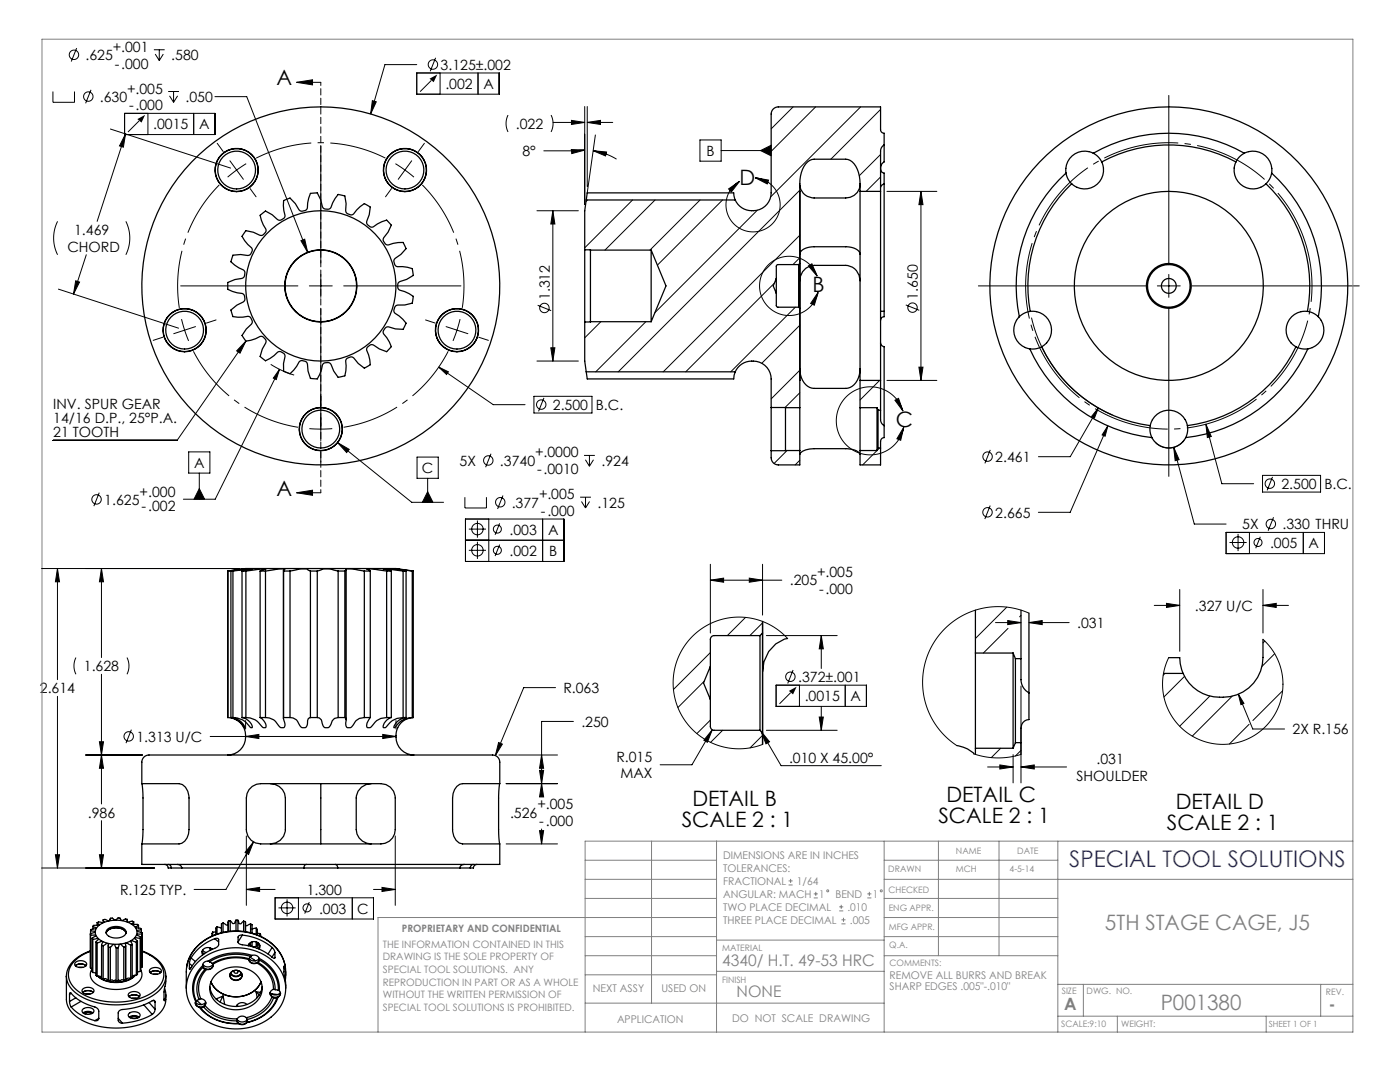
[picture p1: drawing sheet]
<svg xmlns="http://www.w3.org/2000/svg" width="279mm" height="216mm" viewBox="0 0 279 216" stroke-linecap="round" stroke-linejoin="round" font-family="sans-serif">
<g fill="none" stroke="#000" stroke-width=".2">
<path d="M10.6 18.3v2.1h4.3v-2.1M15.3 9.6l-1.1 2.7M18.2 17.9l-1.1 2.7M30.7 9.9h2.2M31 10.8l.8 1.3M31.8 9.9v2.2M32.6 10.8l-.8 1.3M33.6 18.3h2.1M33.8 19.1l.8 1.3M34.6 18.3v2.1M35.4 19.1l-.8 1.3M42.9 19.3h6.3l12.2 31"/>
<path d="M59.2 16.4h4.8M59.2 16.4l3.2-.5v1zM83.2 12.9h-6.4l-2.8 9.8M83.2 14.6h16.4v4.2h-16.4zM86.1 16l-2.3 2.3M86.9 11.5l-1 2.7M87.8 14.6v4.2M95.4 14.6v4.2M233.3 19v33.5M22 25.7l24 7.8M24.9 22.6h18v4.3h-18zM25.1 26.7l-.5 2.7-.8-.3z"/>
<path d="M25.1 26.7l-5.7 17.5M27.8 24.1l-2.3 2.2M29.5 22.6v4.3M38.7 22.6v4.3M43.3 28.6l1.2 1.6M45.9 32.1l2.7 3.7M49.1 32.7l-3.7 2.6M49.9 37.6l1.2 1.7M64 29.1v23.4M74.3 20.1l.8 .2-1.1 2.4zM78.1 37.6l-1.2 1.7M78.9 32.7l3.7 2.6"/>
<path d="M82.2 32.1l-2.7 3.7M84.7 28.6l-1.2 1.6M101.4 23a3.8 3.8 0 0 0 0 3.3M110 23a3.8 3.8 0 0 1 0 3.3M110.4 24.4h6.3M114 29.8l2.7 .2-2.6 .6zM114 24l2.7 .4-2.7 .4zM116.7 30l-1.8 .1h-6.4M116.7 21.3v19.5M117.2 24.4l2.6-.4v.8zM117.2 21.3v15.9M117.2 24.4h5.1"/>
<path d="M117.3 39.9l-.3 .3M118.4 30.1l2.6 .2-.2 .8zM118.4 30.1a12.1 12.1 0 0 1 4.6 1.7M118.8 26.9l-1.6 11.7M126.2 39.9l-9.5 9.6M130.7 39.9l-10 10M139.7 27.9h4.2v4.3h-4.2zM139.7 39.9l-10 10M143.9 30h10M144.2 39.9l-13 13M145.4 37.7l2.2-1.5-1.6 2.1zM150.7 35.5a5.4 5.4 0 0 1 4.6 7.5 5.4 5.4 0 0 1-8.6 1.9 5.4 5.4 0 0 1 .9-8.7"/>
<path d="M150.7 35.5l2.7 .4-.3 .8zM151.8 30l2.1-1v2.1zM158.3 21.3l-4.4 4.4M159.6 38l-36.2 36.2M162.8 21.3l-8.9 8.9M171.8 21.3l-18 18M175.7 30.8l-4.2 4.3M175.7 21.8l-9.9 10M175.7 35.3l-2.8 2.9M177 38.2h10M183.8 38.2v37.7M183.8 38.2l.4 2.6h-.8z"/>
<path d="M11.5 44.2a7.5 7.5 0 0 0 0 6.6M11.7 57.7l23.9 7.8M15.1 56l.8 .3-1.2 2.4zM17.2 50.8l-2.5 7.9M25.1 44.2a7.5 7.5 0 0 1 0 6.6M36.1 57h23.4M60.1 48l.7-.3 .6 2.6zM61.7 57h4.6M64 54.8v4.5M68.6 57h23.4M107.2 42.1h8.2M110.3 42.1v29.9"/>
<path d="M110.3 42.1l.4 2.6h-.8zM151.1 41.9l-20.4 20.5M154.5 56.5l-17.6 17.7M159.6 46.9l-27.2 27.3M159.6 51.4l-1.3 1.4M161.3 53.1l.7-.5 1.1 2.5zM163.1 55.1a5.9 5.9 0 0 0-9.3-2.7 5.9 5.9 0 0 0 .6 9.7 5.9 5.9 0 0 0 8.9-3.8M163.3 58.3l-.8 2.6-.7-.3zM195.3 57h33.4M231 57h4.5M233.3 54.8v4.5M237.8 57h33.5"/>
<path d="M32.5 67.3l-1.9 .6M36.2 63.7l1.4 4.3M39 65.2l-4.3 1.4M43.1 63.8l-1.9 .7M49.1 68.1l-1.2 2.4-.7-.5zM49.1 68.1l-13.8 19.8h-24.7M54 72.7a18.6 18.6 0 0 0 4.7 2.1M55.8 73.7l-.7 2-.5-.3zM55.8 73.7l-12.9 25.9h-6.3M64 61.6v26.3M84.9 63.8l2 .7M87.6 73.3l1.9 .9-.4 .5z"/>
<path d="M87.6 73.3l10.8 7.4h6.4M89 65.2l4.4 1.4M91.8 63.7l-1.4 4.3M95.5 67.3l2 .6M106.6 79.1h11.5v3.3h-11.5zM107.2 72h8.2M107.3 60.9l2.7 1.1M108.6 79.4l-1.1 2.7M109.9 69.4h.8l-.4 2.6zM119.9 64.2l-3.2 3.2M128.9 64.2l-10 10M158.7 61.3l-12.9 12.9"/>
<path d="M159.6 73.9l-5.7 5.7M159.6 64.9l-7.6 7.6M159.6 78.4l-2.9 2.9M175.6 75.9l-4 3.9M177 75.9h10M178.6 79.9l.7-.4 .9 2.5zM180.8 60.8l2.7 1.1M183.4 73.3h.8l-.4 2.6zM205.9 63.4a28.1 28.1 0 0 0 16.1 19.4M233.3 61.6v33.5M19.8 98.3l-1.1 2.7M37.7 90.2h4.2v4.2h-4.2z"/>
<path d="M39.8 94.4v5.2M39.8 97.5l1 2.1h-2.1zM59.2 98.3h4.8M59.2 98.3l3.2-.5v1zM61.7 85.5h4.6M64 90.2v2M67.4 88.3l2.3 1.4-.5 .6zM67.4 88.3l14.8 11.9h6.3M83.2 91.2h4.3v4.2h-4.3zM85.3 95.4v4.8M85.3 98.1l1.1 2.1h-2.1zM92.8 99.2v2.2h4.3v-2.2"/>
<path d="M98 90.5l-1.1 2.7M100.4 98.9l-1.1 2.7M115.8 99.2h2.1M116.6 90.9h2.1M116.8 91.7l.8 1.3M116.9 99.2v2.2M117.6 90.9v2.1M118.4 91.7l-.8 1.3M157.1 89.9l-2.6 2.6M159.6 91.8l-.9 1M175.5 89.4l-3.3 3.4M180.2 82a6.8 6.8 0 0 0-10.6-3.4 6.8 6.8 0 0 0 .5 11.2 6.8 6.8 0 0 0 10.3-4.6"/>
<path d="M180.4 85.2l-.6 2.7-.8-.3zM197.6 89.8l-1 2.7M219.2 81.4l-.8 2-.5-.3zM219.2 81.4l-5.6 9.7h-6.4M221.1 85l-.6 2-.5-.2zM221.1 85l-7.5 17.2h-6.4M234.2 89.3l1.1 2.4-.8 .2zM234.2 89.3l4.1 15.3h6.4M236.4 87.8a3.8 3.8 0 0 1-5.8 .5M240.7 84.6l1 2.5-.7 .2zM240.7 84.6l3.1 11.9h6.4M252 94.9h11.5v3.3h-11.5z"/>
<path d="M254 95.2l-1.1 2.7M8.3 113.4h39.5M11.5 113.4l.4 2.7h-.8zM11.5 113.4v22.2M20.2 113.4l.5 2.7h-.9zM20.2 113.4v17.8M92.9 103.6h19.6v8.4h-19.6zM93.6 105.6h3.4M93.6 109.8h3.4M95.3 103.9v3.4M95.3 108.1v3.4M97.5 103.6v8.4"/>
<path d="M99.7 104.4l-.9 2.3M99.7 108.7l-.9 2.3M108.3 103.6v8.4M112.5 107.8h-19.6M116 100.1l.9 1.3M117.7 100.1l-.8 1.3M141.8 115.8l2.6-.4v.8zM141.8 112.6v13.7M149.5 115.4l2.7 .4-2.7 .4zM152.2 112.6v10.1M156 115.8h-14.2M197.6 100.9l-1.1 2.7"/>
<path d="M235.4 117.6v12.4M244.7 106.2h19.6v4.3h-19.6zM245.4 108.2h3.4M247.1 106.5v3.5M249.4 106.2v4.3M251.5 107.1l-.9 2.3M252.1 117.6v8.7M254.2 103.2l-1.1 2.7M260.1 106.2v4.3M11.5 138.9v34.3M15.2 131.2a3.7 3.7 0 0 0 0 3.3M20.2 134.5v25.9"/>
<path d="M25.3 131.2a3.7 3.7 0 0 1 0 3.3M110.9 137.2h-6.4l-5.6 13.6M140.5 135.9l-5.2 5.3M141.8 130.2l-7.4 7.4M148.8 123.2l-3.6 3.6M152.2 124.3l-2.6 2.5M152.9 126.8h14.2M154.9 136.7h18v4.3h-18zM157.2 127.4l-1.3-1.2-1.5-1.1-1.5-.8-1.7-.6-1.7-.4-1.7-.2-1.9 .1-1.7 .3-1.6 .6-1.7 .8-1.5 1-1.3 1.1-1.2 1.4-.9 1.5-.7 1.6-.6 1.7-.3 1.7-.1 1.9 .2 1.8 .5 1.7 .6 1.6 .9 1.6 1 1.3 1.3 1.4 1.4 1 1.6 .9 1.6 .7 1.7 .4 1.7 .2h1.9l1.8-.3 1.7-.6M157.8 138.2l-2.2 2.2M158.3 133.7l-1.1 2.7M159.5 136.7v4.3"/>
<path d="M163.9 126.8l.4 2.7h-.8zM163.9 126.8v6.6M168.7 136.7v4.3M198.7 124.2h5.1M200.9 121.1l-6.2 6.3M201.1 123.8l2.7 .4-2.7 .4zM201.2 125.4l-5 4.9M203.8 122.8l-.3 .3M203.8 136.9v19.3M205.3 124.2l2.7-.4v.8zM205.3 124.2h8.1M205.3 122.3l-2.7-.9-2.8-.3-2.7 .1-2.7 .7-2.6 1.1-2.3 1.6-1.9 1.9-1.6 2.4-1.1 2.6-.7 2.8v2.8l.4 2.7 .9 2.7 1.4 2.4 1.9 2.1 2.2 1.8"/>
<path d="M230.4 120.8h5M232.5 134.4l-.4 .3M232.8 120.4l2.6 .4-2.6 .4zM236.4 135l-4.1 4.1M241.5 138.9l-6.1 6M245.9 138.9l-8 8M247.1 138.5l1.2 1.9-.6 .2zM247.1 138.5l2.9 7h6.4M252.1 120.8l2.6-.4v.8zM252.1 120.8h5M252.1 127.6l1.1 1.2 1 1.3 .8 1.5 .6 1.5 .3 1.7 .1 1.6-.1 1.7-.3 1.6-.5 1.6-.8 1.5-1 1.3-1.1 1.2-1.3 1.1-1.4 .8-1.6 .7-1.6 .4-1.6 .2h-1.7l-1.6-.3-1.6-.4-1.6-.8-1.4-.9-1.2-1-1.1-1.3-1-1.4-.7-1.5-.5-1.6-.2-1.6-.1-1.7 .2-1.6 .4-1.6 .6-1.6M252.4 127.9l-.3 .4"/>
<path d="M254.4 130.4l-2.6 2.6M256 137.8l-6 6M17.1 150.7h11.4M19.8 148h.9l-.5 2.7zM20.2 150.7l.5 2.6h-.9zM26.2 145.6l-1.1 2.7M41.9 147h37.1M49 147l2.7-.5v.9zM49 143.8v1.7M76.4 146.5l2.6 .5-2.6 .4zM79 143.8v1.7M99.5 148.2l.8 .3-1.4 2.3z"/>
<path d="M99.6 150.7h11.7M101 156.4h10.3M107.7 153.7h.8l-.4 2.7zM108.1 156.4l.4 2.6h-.8zM108.1 150.7l.4 2.6h-.8zM114.4 144h-6.3v14.8M141.8 143.7l-2.7 2.7M142.1 145.6l-.9 2.5-.7-.4zM142.1 145.6l-4 7h-6.4M144.2 145.7l-2.4 2.4M151.9 145.9l1.7 2.1-.7 .4zM151.9 145.9l4 6.9h20"/>
<path d="M152.2 146.7l-2.5 2.5M152.9 145.7h14.2M163.5 143.1h.8l-.4 2.6zM163.9 141v4.7M194.4 150.4l2.3 .6 2.3 .2 2.5-.1 2.3-.6M197.1 153h5.1M199.5 152.6l2.7 .4-2.7 .4zM199.7 149.3l-1.9 1.9M202.2 150.6v5.6M203.8 149.7l-1.1 1.1M203.8 153l2.6-.4v.8zM203.8 153h9.1"/>
<path d="M249.3 144.5l-3.9 4M8.3 173.2h22.6M11.1 170.6h.8l-.4 2.6zM19.8 170.6h.9l-.5 2.6zM20.2 163.8v9.4M49.2 177.5l2.6-.4v.8zM49.2 166.8v13.9M49.2 177.5h5.7M50.6 168l-1 2.5-.7-.4zM50.6 168l-5.5 9.5h-6.4M54.9 179.1h19.6v4.3h-19.6zM57.3 179.4v3.5"/>
<path d="M59.6 179.1v4.3M70.3 179.1v4.3M74.5 177.5h4.4M76.2 177.1l2.7 .4-2.7 .4zM78.9 166.8v13.9M101 168.4h10.3M107.7 165.7h.8l-.4 2.7zM108.1 165.4v3M55.6 181.2h3.4M61.7 180l-.9 2.3"/>
<circle cx="14.8" cy="10.9" r=".94"/>
<circle cx="17.6" cy="19.3" r=".94"/>
<circle cx="86.4" cy="12.9" r=".94"/>
<circle cx="108.6" cy="61.5" r=".94"/>
<circle cx="182.1" cy="61.4" r=".94"/>
<circle cx="19.3" cy="99.7" r=".94"/>
<circle cx="97.5" cy="91.9" r=".94"/>
<circle cx="108" cy="80.7" r=".94"/>
<circle cx="197.1" cy="91.1" r=".94"/>
<circle cx="253.4" cy="96.5" r=".94"/>
<circle cx="95.3" cy="109.8" r="1.14"/>
<circle cx="95.3" cy="105.6" r="1.14"/>
<circle cx="99.3" cy="105.6" r=".8"/>
<circle cx="99.3" cy="109.8" r=".8"/>
<circle cx="99.8" cy="100.2" r=".94"/>
<circle cx="197.1" cy="102.2" r=".94"/>
<circle cx="247.1" cy="108.2" r="1.14"/>
<circle cx="251.1" cy="108.2" r=".8"/>
<circle cx="253.6" cy="104.6" r=".94"/>
<circle cx="157.7" cy="135" r=".94"/>
<circle cx="25.7" cy="146.9" r=".94"/>
<circle cx="57.3" cy="181.2" r="1.14"/>
<circle cx="61.3" cy="181.2" r=".8"/>
</g>
<g fill="#000">
<path d="M85.7 15.7l1.6-.8-.8 1.5zM27.4 23.8l1.6-.9-.8 1.6zM49.1 68.1l-1.2 2.4-.7-.5zM157.4 137.9l1.6-.9-.7 1.6z"/>
<path d="M59.2 16.4l3.2-.5v1zM59.2 98.3l3.2-.5v1zM85.3 98.1l1.1 2.1h-2.1zM39.8 97.5l1 2.1h-2.1zM151.8 30l2.1 1.1v-2.1z"/>
<path d="M74.3 20.1l-.3 2.6 1.1-2.4zM60.1 48l1.3 2.3-.6-2.6zM67.4 88.3l1.8 2 .5-.6zM114 24l2.7 .4-2.7 .4zM117.2 24.4l2.6-.4v.8zM118.4 30.1l2.6 .2-.2 .8zM114 29.8l2.7 .2-2.6 .6zM234.2 89.3l.3 2.6 .8-.2zM219.2 81.4l-1.3 1.7 .5 .3zM221.1 85l-1.1 1.8 .5 .2zM11.1 170.6h.8l-.4 2.6zM11.5 113.4l.4 2.7h-.8zM20.2 150.7l.5 2.6h-.9zM19.8 170.6h.9l-.5 2.6zM19.8 148h.9l-.5 2.7zM20.2 113.4l.5 2.7h-.9zM49.2 177.5l2.6-.4v.8zM76.2 177.1l2.7 .4-2.7 .4zM50.6 168l-1.7 2.1 .7 .4zM49 147l2.7-.5v.9zM76.4 146.5l2.6 .5-2.6 .4zM108.1 156.4l.4 2.6h-.8zM107.7 165.7h.8l-.4 2.7zM107.7 153.7h.8l-.4 2.7zM108.1 150.7l.4 2.6h-.8zM99.5 148.2l-.6 2.6 1.4-2.3zM163.9 126.8l.4 2.7h-.8zM163.5 143.1h.8l-.4 2.6zM149.5 115.4l2.7 .4-2.7 .4zM141.8 115.8l2.6-.4v.8zM151.9 145.9l1.7 2.1-.7 .4zM142.1 145.6l-1.6 2.1 .7 .4zM205.3 124.2l2.7-.4v.8zM201.1 123.8l2.7 .4-2.7 .4zM199.5 152.6l2.7 .4-2.7 .4zM203.8 153l2.6-.4v.8zM252.1 120.8l2.6-.4v.8zM232.8 120.4l2.6 .4-2.6 .4zM247.1 138.5l.6 2.1 .6-.2z"/>
<path d="M183.8 38.2l.4 2.6h-.8zM183.4 73.3h.8l-.4 2.6zM110.3 42.1l.4 2.6h-.8zM109.9 69.4h.8l-.4 2.6z"/>
<path d="M161.3 53.1l.7-.5 1.1 2.5zM163.3 58.3l-.8 2.6-.7-.3zM178.6 79.9l.7-.4 .9 2.5zM180.4 85.2l-.6 2.7-.8-.3zM145.4 37.7l2.2-1.5-1.6 2.1zM150.7 35.5l2.7 .4-.3 .8z"/>
<path d="M87.6 73.3l1.5 1.4 .4-.5zM25.1 26.7l-.5 2.7-.8-.3zM15.1 56l.8 .3-1.2 2.4zM55.8 73.7l-1.2 1.7 .5 .3zM240.7 84.6l.3 2.7 .7-.2z"/>
</g>
<g fill="none" stroke="#808080" stroke-width=".2">
<path d="M8.4 7.8h261.6v198.1h-261.6zM116.8 171.7h26.2M116.8 175.5h26.2M116.8 179.3h26.2M130 167.8v32.4M143 167.8v38.1M157.4 176.6h.8M157.4 175.8h.8M157.8 175.4v.8M162.4 179.2h.8M162.4 178.4h.8M162.8 178v.8"/>
<path d="M173.1 179.2h.8M173.1 178.4h.8M173.5 178v.8M176.5 167.8v38.1M176.5 171.7h34.6M176.5 175.5h93.5M176.5 179.3h34.6M187.3 167.8v22.9M199.4 167.8v22.9M211.1 167.8v38.1M270 167.8h-153.2v38.1M116.8 190.7h26.2"/>
<path d="M116.8 186.9h26.2M116.8 194.5h26.2M143 193.8h33.5M143 187.6h33.5M143 183.1h-67.6v22.8M167.5 181.8h.8M167.5 181h.8M167.9 180.5v.9M167.9 184.3h.8M167.9 183.5h.8M168.3 183.1v.8M176.5 190.7h34.6"/>
<path d="M176.5 183.1h34.6M176.5 186.9h34.6M211.1 196.4h58.9M216.2 196.4v6.4M263.6 196.4v6.4M116.8 200.2h59.7M211.1 202.8h58.9M223 202.8v3.1M252.7 202.8v3.1"/>
<circle cx="165.2" cy="177.8" r=".2"/>
<circle cx="175.9" cy="177.8" r=".2"/>
</g>
<path d="M43.8 36.9a28.6 28.6 0 0 0-8 24.5M76.9 31.5a28.6 28.6 0 0 0-25.8 0M38.6 70.1a28.6 28.6 0 0 0 20.9 15.2M92.3 61.4a28.6 28.6 0 0 0-8-24.5M68.6 85.3a28.6 28.6 0 0 0 20.8-15.2" fill="none" stroke="#000" stroke-width=".2" stroke-dasharray="15.2 1.3 1.3 1.3" stroke-dashoffset="3.8" stroke-linecap="butt"/>
<path d="M260.6 48.7a28.6 28.6 0 0 0-47.9-11.5 28.6 28.6 0 0 0 13.2 47.4 28.6 28.6 0 0 0 35.1-34.4l-.4-1.5" fill="none" stroke="#000" stroke-width=".2" stroke-dasharray="15.2 1.3 1.3 1.3" stroke-dashoffset="3.6" stroke-linecap="butt"/>
<path d="M64 16.4v81.9" fill="none" stroke="#000" stroke-width=".2" stroke-dasharray="1.3 .6" stroke-dashoffset=".6"/>
<g fill="none" stroke="#000" stroke-width=".25">
<path d="M117 39.9l.2-1.4h29.2l.3 1.4M117 39.9h29.7M117 39.9l-.3 2.2v7.7M159.6 38.2h.1M159.6 36.9a2.81 2.81 0 0 0 2.9 2.6h6.3a2.81 2.81 0 0 0 2.8-2.6M159.6 38.2v37.7M171.6 38.2a8 8 0 0 0-1.1-5.5 2.2 2.2 0 0 0-1.7-.9h-6.3a3.5 3.5 0 0 0-2.7 3.3l-.2 1.5v16M171.6 38.2v37.7M171.6 38.2h4.1M175.7 38.2v37.7M175.7 33.6a.82 .82 0 0 0 .7 .9v2.2M176.4 28.9v-2.3a.71 .71 0 0 1-.7-.7v-4.6h-20.4a1.43 1.43 0 0 0-1.4 1.5v15.7a3.8 3.8 0 0 1-3 3.5 3.8 3.8 0 0 1-4.2-2.1"/>
<path d="M176.4 28.9v3.4a1.33 1.33 0 0 0-.7 1.2M176.4 28.9a1.43 1.43 0 0 0-.7 1.3v8M176.4 36.7l-.6 .4-.1 .3M176.4 36.7v25.4M212.7 34.5a30.5 30.5 0 0 0-9.3 28.7M212.7 34.5a3.8 3.8 0 0 0 1.2 2.2M213.9 36.7a28.1 28.1 0 0 0-8.3 25.4M218.2 30.6a30.5 30.5 0 0 1 30.1 0M218.2 30.6a3.8 3.8 0 0 0-4 .3 3.8 3.8 0 0 0-1.5 3.6M218.2 30.6a3.8 3.8 0 0 1 1.7 1.7M219.9 32.3a3.8 3.8 0 0 1-1.2 4.7 3.8 3.8 0 0 1-4.8-.3M219.9 32.3a28.1 28.1 0 0 1 26.8 0"/>
<path d="M246.7 32.3a3.8 3.8 0 0 0 1.1 4.7 3.8 3.8 0 0 0 4.9-.3M248.3 30.6a3.8 3.8 0 0 1 4 .3 3.8 3.8 0 0 1 1.5 3.6M248.3 30.6a3.8 3.8 0 0 0-1.6 1.7M252.7 36.7a28.1 28.1 0 0 1 8.2 25.4M253.8 34.5a30.5 30.5 0 0 1 9.3 28.7M253.8 34.5a3.8 3.8 0 0 1-1.1 2.2M51.9 43l1.1-.9 1.3 .8 .9 .7a.76 .76 0 0 0 .9 .3l.7-.5a1.5 1.5 0 0 0-.2-1.4v-2l1.3-.5 1 1.1 .6 1a.76 .76 0 0 0 .8 .5l.8-.2a1.5 1.5 0 0 0 .3-1.4l.6-1.9 1.3-.1 .7 1.4 .3 1.1a.76 .76 0 0 0 .6 .7h.8a1.5 1.5 0 0 0 .7-1.2l1.1-1.7 1.3 .3 .3 1.5-.1 1.2a.76 .76 0 0 0 .3 .8l.8 .3a1.5 1.5 0 0 0 1.1-1l1.5-1.3 1.2 .7-.2 1.5-.4 1.1a.76 .76 0 0 0 .1 .9l.7 .5a1.5 1.5 0 0 0 1.2-.6l1.9-.8 .9 1-.7 1.4-.7 .9a.76 .76 0 0 0-.2 .9l.6 .7a1.5 1.5 0 0 0 1.4-.2l1.9-.2 .6 1.2-1 1.2-.9 .6a.76 .76 0 0 0-.5 .8l.3 .8a1.5 1.5 0 0 0 1.4 .2l2 .4 .2 1.4-1.3 .7-1.1 .4a.76 .76 0 0 0-.7 .6v.9a1.5 1.5 0 0 0 1.3 .6l1.8 .9-.2 1.4-1.5 .4h-1.2a.76 .76 0 0 0-.8 .4l-.2 .8a1.5 1.5 0 0 0 1.1 .9l1.3 1.5-.6 1.2-1.5-.1-1.1-.3a.76 .76 0 0 0-.9 .1l-.4 .8a1.5 1.5 0 0 0 .7 1.2l.9 1.8-.9 1-1.5-.6-.9-.6a.76 .76 0 0 0-1-.1l-.6 .5a1.5 1.5 0 0 0 .4 1.4l.3 2-1.2 .7-1.2-1-.7-.9a.76 .76 0 0 0-.9-.4l-.7 .4a1.5 1.5 0 0 0-.1 1.4l-.3 2-1.3 .3-.9-1.3-.4-1a.76 .76 0 0 0-.7-.7l-.9 .2a1.5 1.5 0 0 0-.4 1.3l-.9 1.8-1.3-.1-.5-1.5-.1-1.1a.76 .76 0 0 0-.5-.8l-.8-.1a1.5 1.5 0 0 0-.9 1.1l-1.3 1.5-1.3-.5v-1.6l.2-1.1a.76 .76 0 0 0-.2-.9l-.7-.4a1.5 1.5 0 0 0-1.2 .9l-1.7 1-1.1-.9 .4-1.4 .6-1a.76 .76 0 0 0 .1-1l-.6-.6a1.5 1.5 0 0 0-1.4 .5l-1.9 .5-.8-1.2 .8-1.2 .9-.8a.76 .76 0 0 0 .3-.9l-.4-.7a1.5 1.5 0 0 0-1.4 0l-2-.1-.4-1.3 1.2-1 1-.5a.76 .76 0 0 0 .6-.8l-.2-.8a1.5 1.5 0 0 0-1.4-.4l-1.8-.7v-1.3l1.4-.6 1.1-.2a.76 .76 0 0 0 .8-.5l.1-.9a1.5 1.5 0 0 0-1.2-.8l-1.6-1.2 .4-1.3 1.5-.1 1.1 .1a.76 .76 0 0 0 1-.2l.3-.8a1.5 1.5 0 0 0-.9-1.1l-1.2-1.6 .8-1.2 1.5 .3 1 .5a.76 .76 0 0 0 1 0l.5-.6a1.5 1.5 0 0 0-.6-1.3zM116.7 49.8v14.4M116.7 49.8l1.1 .1M117.8 49.9v14.3M117.8 49.9h12.2M130 49.9v14.3"/>
<path d="M130 49.9l2.9 7.1-2.9 7.2M154.9 58.5v2.5l.2 .2 4.3 .1M154.9 55.6v2.9M154.9 55.6l-.6 1.4 .6 1.5M159.4 52.8l-4.3 .1-.2 .2v2.5M159.4 52.8v8.5M159.6 52.6v8.9M159.6 52.6l-.2 .2M159.6 56a3 3 0 0 1 2.9-3h6.3a2.97 2.97 0 0 1 2.8 3M159.6 50.7a2.54 2.54 0 0 1 2.9-1.5h6.3a2.54 2.54 0 0 1 2.8 1.5M116.7 64.2v7.8l.3 2.2M117 74.2l.2 1.4h29.2l.3-1.4"/>
<path d="M117 74.2h29.7M117.8 64.2h-1.1M117.8 64.2h12.2M146.7 74.2a3.8 3.8 0 0 1 4.2-2.1 3.8 3.8 0 0 1 3 3.5v5.7M159.4 61.3l.2 .2M159.6 61.5v19.8M159.6 75.9h.1M159.6 73.6a3.5 3.5 0 0 0 2.9 3.9h6.3a3.5 3.5 0 0 0 2.8-3.9M171.6 75.9h4.1M171.6 75.9v5.4M175.7 68.4l.3 .5 .4 .3v15.7M175.7 75.9v6"/>
<path d="M176.4 62.1l-.7 .1M176.4 62.1v1.1h-.2a.67 .67 0 0 0-.5 .7M203.4 63.2a3.8 3.8 0 0 0-.9 3.8 3.8 3.8 0 0 0 3 2.6M205.5 69.6a30.5 30.5 0 0 0 24.4 17.7M205.6 62.1a3.8 3.8 0 0 1 4.1 2.6 3.8 3.8 0 0 1-1.8 4.5M205.6 62.1a3.8 3.8 0 0 0-2.2 1.1M207.9 69.2a28.1 28.1 0 0 0 21.7 15.7M207.9 69.2a3.8 3.8 0 0 1-2.4 .4M258.6 69.2a28.1 28.1 0 0 1-21.6 15.7M258.6 69.2a3.8 3.8 0 0 0 2.4 .4M260.9 62.1a3.8 3.8 0 0 0-4 2.6 3.8 3.8 0 0 0 1.7 4.5M260.9 62.1a3.8 3.8 0 0 1 2.2 1.1"/>
<path d="M261 69.6a30.5 30.5 0 0 1-24.4 17.7M263.1 63.2a3.8 3.8 0 0 1 .9 3.8 3.8 3.8 0 0 1-3 2.6M153.9 81.3v8.6M153.9 81.3h5.7M156.8 81.3v8.6M156.8 81.3h.1M156.8 89.9h-2.9M156.8 89.9h2.8M159.6 90.7a2.11 2.11 0 0 1 2-1.1l7.6-.1a3.7 3.7 0 0 1 2.3 .8l.1 .4M159.6 81.3v8.6M159.6 89.9v2.9h-4.3a1.43 1.43 0 0 1-1.4-1.5v-1.4M171.6 81.3v8.6"/>
<path d="M171.6 81.3h3.4M171.6 89.9h3.4M175 81.3v8.6M175 81.3l.2 .6M175.2 81.9v7.5M175.2 81.9h.5M175.2 89.4h.5M175.2 89.4l-.2 .5M175.7 81.9v.5a2.98 2.98 0 0 0 .5 2.3l.2 .2M175.7 89.4v3.4h-4.1v-2.9M176.4 84.9v2.4a.96 .96 0 0 0-.7 1.3v.8M229.6 84.9a3.8 3.8 0 0 1 3.7-3 3.8 3.8 0 0 1 3.7 3"/>
<path d="M229.6 84.9a3.8 3.8 0 0 0 .3 2.4M229.9 87.3a3.8 3.8 0 0 0 3.4 2.1 3.8 3.8 0 0 0 3.3-2.1M237 84.9a3.8 3.8 0 0 1-.4 2.4M45.4 113.9v29.3M45.5 113.9h.1M45.5 113.9l3.4-.4-2.8 .4M46.1 113.9h.4M46.1 113.9v29.3M46.5 113.9l3.9-.4-2.1 .4M46.5 113.9v29.3M48.3 113.9h.8M48.3 113.9v29.3"/>
<path d="M49.1 113.9l3-.4h1l-1.2 .4M49.1 113.9v29.3M51.9 113.9h1.1M51.9 113.9v29.3M53 113.9l2.6-.4h1.3l-.3 .3v.1M53 113.9v29.3M56.6 113.8v29.5M56.6 113.9h1.3M56.6 113.9v29.3M57.9 113.9l2.4-.4h1l.7 .4M57.9 113.9v29.3M62 113.9h1.3"/>
<path d="M62 113.9v29.3M63.3 113.9a3.8 3.8 0 0 1 2.8-.3l1.4 .3M63.3 113.9v29.3M67.5 113.9h1.3M67.5 113.9v29.3M68.8 113.9l.3-.2-.1-.1 .3-.1h1.1l2.3 .4M68.8 113.9v29.3M69.1 113.7v29.9M72.7 113.9h1.2M72.7 113.9v29.3M73.9 113.9l-.7-.4h1.1l2.9 .4M73.9 113.9v29.3"/>
<path d="M77.2 113.9h.9M77.2 113.9v29.3M78.1 113.9l-1.6-.4 3.9 .4M78.1 113.9v29.3M79.4 113.5l3.1 .4M79.4 113.5h.1M79.4 113.5l-30.4-.1-3.6 .5M80.4 113.9h.6M80.4 113.9v29.3M81 113.9l-2.4-.4 3.7 .4M81 113.9v29.3M82.3 113.9h.2"/>
<path d="M82.3 113.9v29.3M82.5 113.9v29.3M141.8 139.6v5.4a.76 .76 0 0 0 .7 .7h9.2M141.8 133v6.6M141.8 133l-1.4 3.3 1.4 3.3M151.7 126.8h-9.2a.76 .76 0 0 0-.7 .8v5.4M151.7 126.8v18.9M152.2 126.3v-2.3v24.5v-2.3M152.2 126.3v19.9M152.2 126.3l-.5 .5M157.2 127.4a6.4 6.4 0 0 0-5 6.6M194.7 130.3v19"/>
<path d="M194.7 121.7v8.6M194.7 130.3h7.5M202.2 130.3v19M202.2 130.3l.4 1.1M202.6 131.4v16.8M202.6 131.4h1.2M203.8 131.4v3.3a3.4 3.4 0 0 0 1.5 3.6M203.8 121.7v9.7M205.3 138.3v5.3a1.81 1.81 0 0 0-1.5 2.3v2.3M205.3 122.3v16M232.2 134.4h3.9M233.2 131.2h2.2l.1 1.2 .6 2"/>
<path d="M252.1 127.6v3.6a8.1 8.1 0 0 1-9.9 7.8 7.9 7.9 0 0 1-6.1-4.6M28.3 156.4l.2 2.8v6.7l-.2 2.5M45.5 143.2h.1M45.5 143.2a4.1 4.1 0 0 1 3.3 2h.1a2.94 2.94 0 0 0-2.8-2M46.1 143.2h.4M46.5 143.2a4.7 4.7 0 0 1 3.6 2h.2a2.09 2.09 0 0 0-2-2M46.8 143.5a3.8 3.8 0 0 1 2.2 4.1 3.8 3.8 0 0 1-3.6 3.1M48.3 143.2h.8M49.1 143.2a4.1 4.1 0 0 1 3.4 2h.5l.1-.2a2.15 2.15 0 0 0-1.2-1.8M50.3 156.9l.9-.4 .8-.1h24a2.86 2.86 0 0 1 2.9 2.8v6.3a2.86 2.86 0 0 1-2.9 2.9h-24a2.86 2.86 0 0 1-2.8-2.9v-6.3l.1-.9 .4-.7zM51.9 143.2h1.1M53 143.2a3.3 3.3 0 0 1 2.9 1.9 .6 .6 0 0 0 .7 .1 .6 .6 0 0 0 .3-.7l-.3-1.3"/>
<path d="M54 156.4a2.97 2.97 0 0 1 3 2.8v6.3a2.92 2.92 0 0 1-3 2.9M56.6 143.2h1.3M57.9 143.2a1.62 1.62 0 0 1 1.7 1.1l.3 .5a.84 .84 0 0 0 1.1 .4 .84 .84 0 0 0 .4-1.1l.1-.7 .5-.2M62 143.2h1.3M63.3 143.2a1.02 1.02 0 0 1 1 1.1 .95 .95 0 0 0 .6 .9h.2a1.02 1.02 0 0 0 1.1-1.1l.6-.7 .7-.2M64 156.4v12M67.5 143.2h1.3M68.8 143.2a.92 .92 0 0 1 .2 1.1v.5a.85 .85 0 0 0 .9 .4 .85 .85 0 0 0 .7-.7 2.1 2.1 0 0 1 2.1-1.3M72.7 143.2h1.2M73.9 143.2a1.71 1.71 0 0 0-.5 2h.5l.4-.4a3.3 3.3 0 0 1 2.9-1.6M74.1 156.4a2.97 2.97 0 0 0-3 2.8v6.3a2.94 2.94 0 0 0 3 2.9M77.2 143.2h.9"/>
<path d="M78.1 143.2a1.88 1.88 0 0 0-1.6 2h.4l.4-.4a3.7 3.7 0 0 1 3.1-1.6M80.4 143.2h.6M81 143.2a2.56 2.56 0 0 0-2.4 2h.2a4.5 4.5 0 0 1 3.5-2M82.3 143.2h.2M82.5 143.2a3.4 3.4 0 0 0-3.1 2 3.9 3.9 0 0 0 2.5 5.4l.7 .1M99.7 156.4l-.2 2.8v7.2l.2 2M99.7 156.4v-4.3a1.61 1.61 0 0 0-2-1.4h-67.3a1.61 1.61 0 0 0-2.1 1.4v4.3h6.1a2.62 2.62 0 0 1 3.3 2.8v6.3a2.59 2.59 0 0 1-3.3 2.9h-6.1v4.1h71.4v-4.1M99.7 156.4h-6.1a2.59 2.59 0 0 0-3.3 2.8v6.3a2.62 2.62 0 0 0 3.3 2.9h6.1M151.7 145.7l.5 .5M191 148.8a6 6 0 0 1 3.4 1.6M194.7 149.3h7.5M194.7 149.3v1.2"/>
<path d="M202.6 148.2h1.2M202.6 148.2l-.4 1.1M203.8 148.2v2.3M32.8 172.5a.94 .94 0 0 1 .8 .7h.6M33.6 172.5l.4 .2 .2 .5M34.2 173.2h2.1M35.4 172.5a.81 .81 0 0 1 .9 .7M36.3 173.2h24.4M60.7 173.2h6.7M61.2 172.5l-.4 .2-.1 .5M66.9 172.5l.3 .1 .2 .6M67.4 173.2h24.4"/>
<path d="M91.8 173.2h2.1M92.7 172.5h-.1a.8 .8 0 0 0-.8 .7M94.4 172.5l-.3 .2-.2 .5M95.2 172.5a.94 .94 0 0 0-.8 .7h-.5M13.3 194.8v4.6a5.3 5.3 0 0 0 3.5 4.4 15.2 15.2 0 0 0 14.2-.9 4.6 4.6 0 0 0 2.1-4.4M13.9 199.8l.3 1.1M13.9 198.4v1.4M14.2 198.2a11.8 11.8 0 0 0 5.1 2.9l.4 .6v1.5M14.2 198.2l-.2-.1-.1 .3M14.2 198.2l-.3 .2M15 192.7h.1a1.73 1.73 0 0 1 2.1 0M15.1 192a1.5 1.5 0 0 1 2.2 .4 1.35 1.35 0 0 1-2.4-.1z"/>
<path d="M15.1 199.1l-1.2 .7M15.7 193h.8M16.2 199.8l-2 1.1M16.5 198h.1a1.73 1.73 0 0 1 2 0M16.6 197.3a1.5 1.5 0 0 1 2.2 .4 1.35 1.35 0 0 1-2.4 0zM17.2 198.4h.8M18 189.7a6.4 6.4 0 0 0-4.7 4.7v.4a5.6 5.6 0 0 0 3.9 4.6 15.3 15.3 0 0 0 13.8-1.1 4.5 4.5 0 0 0 2.1-3.5M18 186.4l.1 .2M18 186.4l.1 6.8M18 189.8a5.9 5.9 0 0 0-4.3 4.3 4.9 4.9 0 0 0 3.4 4.6 14.5 14.5 0 0 0 13.8-1 3.8 3.8 0 0 0-.2-6.6l-2.4-1.3M18.1 186.6h.8l.2 .1-.7 .5M18.1 193.2l.3 .1"/>
<path d="M18.1 186.6v6.6M18.1 185.7l.8 .1v.2l-.9 .4M18.1 185.7v.6M18.4 187.2l.1 .2M18.4 187.2v6.7l.1 .2M18.4 193.4a2.15 2.15 0 0 0 1.1 3.2 7.6 7.6 0 0 0 8.2-.7 1.9 1.9 0 0 0 .4-2.3M18.5 187.4l.6-.1a.32 .32 0 0 1 .5 .2l-.5 .5M18.5 194.1l.7 .1M18.5 187.4v6.7M18.5 184.8l.7 .4-.2 .1-.9 .2v.2M18.5 184.8v.6M19.1 194.2v.1"/>
<path d="M19.1 188l.3 .2M19.1 188v6.6l.3 .2M19.4 188.2l.3-.1a.61 .61 0 0 1 .8-.1l-.2 .6M19.4 194.8h.5l.4 .2M19.4 188.2v6.6M19.4 184.1l.4 .4-1.1 .1-.2 .2M19.4 184.1v.5M19.6 184.7a5.9 5.9 0 0 1 7.4 .3 1.78 1.78 0 0 1-1 2.8 6 6 0 0 1-6.6-.8 1.56 1.56 0 0 1 .2-2.3zM20.3 188.6l.3 .1M20.3 188.6v6.6l.3 .1M20.6 188.7l.2-.1a.54 .54 0 0 1 .8-.2l.1 .6M20.6 195.3h.4l.6 .2"/>
<path d="M20.6 188.7v6.6M20.6 183.6l.1 .4h-1l-.3 .1M20.6 183.6l.3-.1 .8 .2a.36 .36 0 0 0 .3-.5h.4l.4 .3 .4 .1a.46 .46 0 0 1 .4-.4 .46 .46 0 0 1 .5 .3l.3 .2 .7-.3h.3l-.1 .5 .4 .1a.66 .66 0 0 1 .8-.1h.2M20.6 183.6v.5M21.2 186.1a2.47 2.47 0 0 1 3.3-.7l.5 .4 .2 .3M21.2 186.2a2.34 2.34 0 0 1 3.2-.8l.5 .3 .3 .5M21.4 185.5a2.67 2.67 0 0 1 3.7 .3 1.31 1.31 0 0 1-1.4 1.3 2.02 2.02 0 0 1-2.5-1.1zM21.6 188.7l.1 6.9M21.7 189h.3M21.7 195.6l.3 .1M21.7 189v6.6M21.9 183.5v.1"/>
<path d="M22 189l.2-.1a.41 .41 0 0 1 .3-.4 .41 .41 0 0 1 .4 .1l.3 .5M22 195.7l.3-.2 .4 .2 .3-.1 .2 .1M22 189v6.7M23.2 189.1v6.6M23.6 189.1h-.4M23.6 195.7h-.4M23.6 189.1v6.6M24.1 183.5v.1M24.7 189l-.6-.6a.37 .37 0 0 0-.4 .1 .37 .37 0 0 0 0 .4l-.1 .2M24.7 195.6l-.4-.1-.3 .1-.3-.1-.1 .2M24.7 189v6.6M25.1 188.9l-.4 .1"/>
<path d="M25.1 195.5l-.4 .1M25.1 188.9v6.6M25.1 188.7v6.8M25.4 183.5v.4M25.7 198.9l.1-.1a1.73 1.73 0 0 1 2 .1M25.8 198.2a1.5 1.5 0 0 1 2.2 .3 1.35 1.35 0 0 1-2.4 0zM26.1 188.6l-.9-.4-.2 .1 .1 .6M26.1 195.2h-.5l-.5 .2M26.1 188.6v6.6M26.4 199.2h.8M26.4 188.5l-.3 .1M26.4 188.5v6.6l-.3 .1"/>
<path d="M26.7 183.9l-.3 .5 1 .1 .2 .1M26.7 183.9v.6M26.9 194.6a5.9 5.9 0 0 1-7.3 .2M27 194.6a5.9 5.9 0 0 1-7.5 .2M27.2 188l-.9-.3-.2 .2 .3 .6M27.2 194.6l-.8 .2M27.2 188v6.6M27.4 187.8l-.2 .2M27.4 187.8v6.6l-.2 .2M27.6 184.6l-.5 .4 .1 .1 .9 .2 .1 .2M27.6 184.6v.6M28 187.2l-1-.1-.1 .2 .5 .5"/>
<path d="M28 193.9l-.6 .1M28 187.2v6.7M28.1 187l-.1 .2M28.1 187v6.6l-.1 .3M28.2 185.5l-.8 .2 .1 .2 .8 .2M28.2 185.5v.6M28.3 193l-.2 .1M28.3 189.7a6.8 6.8 0 0 1 4.7 4.3l.1 .8M28.3 186.1v.3h-.8l-.2 .1 .8 .5M28.3 192.8v.2M28.3 186.1v6.9M30 194.1v-.1a1.73 1.73 0 0 1 2.1 .1l-.1-.1a1.7 1.7 0 0 0-2 .1"/>
<path d="M30 193.4a1.5 1.5 0 0 1 2.2 .3 1.35 1.35 0 0 1-2.4 0zM30.6 194.4h.8M30.6 199.6l.3 .4M30.9 200a.32 .32 0 0 0-.1-.4 .32 .32 0 0 0-.4 .1 18.5 18.5 0 0 1-6.5 1.9l-.3 .4v1.6a.72 .72 0 0 0 .8 .6M30.9 200v1.4M32.8 197.2l.3 1.3-.2 1M32.9 199.5l-.2 .1M33.1 194.8v1.3l-.4 1.8 .1 1.8 .1-.2M37.2 193a8.8 8.8 0 0 1 7.6-6.9 10.7 10.7 0 0 1 11.3 4.5 7.3 7.3 0 0 1 .9 4M37.2 193v4.2M37.2 193a9 9 0 0 1 8.1-7.1 10.3 10.3 0 0 1 11.2 5.4l.5 1.7M37.8 192.3v1"/>
<path d="M37.8 193.3l.1 .1M37.8 192.3l.6 .4M38.1 191.2l-.3 1.1M38.1 191.2l.9 .7M39 200a1.33 1.33 0 0 0 2.1 0M39.1 199.8a.83 .83 0 0 0 .7 1.2M39.2 199.7l-.1 .1M39.3 199.6l.9 .9M39.5 192a11.3 11.3 0 0 1 16.1 1 7.1 7.1 0 0 1-2.3 10.6 11.3 11.3 0 0 1-14.9-2.4 6.9 6.9 0 0 1 1.1-9.2zM40.1 199.3a.86 .86 0 0 1 .8 .4 .86 .86 0 0 1 0 .9M40.1 199.3l-.4 .1M40.3 189.8l.4 .5"/>
<path d="M40.4 189.6l.8 .5M40.4 192.6a1.08 1.08 0 0 0 1.1 .8 1.08 1.08 0 0 0 1-.8M40.4 192.7a6.1 6.1 0 0 0-1.3 7.1M40.4 192.7l.1 .3M40.5 192.5a1.33 1.33 0 0 0 2 0M40.5 193l.4 .4M40.5 193a5.9 5.9 0 0 0-1.3 6.8l.5-.4M40.9 193.4l.3 .1M40.9 193.4a5.5 5.5 0 0 0-1.2 6M41.2 193.5a5.2 5.2 0 0 0-1.1 5.8M41.6 191.8a.98 .98 0 0 0-1.2 .9M41.6 191.8l.2 .1"/>
<path d="M41.8 191.9l.5 .4M41.9 196.9a5.1 5.1 0 0 0 6.1 3.9 4.7 4.7 0 0 0 4.3-3.9M42 189.2v.4M42.1 195.9a5.8 5.8 0 0 0 9 1.5l1-1.5a5.8 5.8 0 0 1-8.9 1.6l-.7-.8zM42.3 189.3v.2M42.3 192.3l.2 .1M42.4 189.4a1.13 1.13 0 0 0-1.4-.2 1.13 1.13 0 0 0-.5 1.3M42.4 186l-.1 .8M42.4 186v.7M42.5 192.4a.95 .95 0 0 1-1.3 1.1M42.8 187.3a.52 .52 0 0 1 .8 .2v1l-.2 .4a11.5 11.5 0 0 0-5.6 4.5v-.1M42.8 187.3a9.3 9.3 0 0 0-4.7 3.9"/>
<path d="M42.8 187.3l.8 .6M43 194.6a5.9 5.9 0 0 1 8.9 .9 4 4 0 0 1-2.8 5.7 5.5 5.5 0 0 1-7.1-3.1 3.7 3.7 0 0 1 1-3.5zM43.1 186h-.7M43.3 185l.9 .2M43.3 185l-.2 .2v1.3M43.3 185v1.4M44.5 184.2l.2 .1a.53 .53 0 0 0 .8 .2M44.5 184.2l-.3 .1v1.8M44.5 184.2v1.8M44.5 198.8l-.6 1.2M44.5 198.8l.3 1.6M44.5 198.8l-1.4 .5"/>
<path d="M45.6 183.8l-.1 2.1M45.6 183.8v2.1M45.9 183.7l-.3 .1M45.9 183.7v2.1M46 194.3a1.29 1.29 0 0 0 2.2 0M46.1 194.1a1.17 1.17 0 0 0 2 0M46.1 194a1.2 1.2 0 0 1 1.5-.3 1.2 1.2 0 0 1 .6 1.4 1.25 1.25 0 0 1-1.4 .5 1.25 1.25 0 0 1-.9-1.3zM46.2 194a1.14 1.14 0 0 1 1.4-.3 1.14 1.14 0 0 1 .6 1.3 1.17 1.17 0 0 1-1.4 .5 1.17 1.17 0 0 1-.8-1.3zM46.8 193.7a.37 .37 0 0 0 .3 .5 .37 .37 0 0 0 .3-.5M47.1 183.6l-.3 .6a.45 .45 0 0 1-.7-.3l-.2-.2M47.1 183.6h.4M47.1 183.6v2.2"/>
<path d="M47.5 183.6l.1 .2a.37 .37 0 0 0 .1 .5 .37 .37 0 0 0 .5-.1l.4-.4M47.5 183.6v2.2M48.4 186.6a.69 .69 0 0 0-.9 .4v1.1l.4 .3a12.9 12.9 0 0 1 6.8 2.8l.2-.1M48.4 186.6a10.9 10.9 0 0 1 5.9 2.5M48.4 186.6l-.9 1.4M48.6 183.8l.4 .1M48.6 183.8v2.1M49 183.9v.2M49 183.9v2M49.5 188.7a1.19 1.19 0 0 1 1.4-.8 1.19 1.19 0 0 1 1 1.2l-.2 .3M49.5 188.6l.1 .1M49.6 188.4a1.34 1.34 0 0 0 2.2 0"/>
<path d="M49.7 191.4a1.07 1.07 0 0 0 1 .8 1.07 1.07 0 0 0 1-.8M49.7 191.5a8.9 8.9 0 0 0-7.2 .9M49.7 191.5a1.07 1.07 0 0 0 1.6 .7M49.7 191.3a9.3 9.3 0 0 0-7.4 1M49.7 191.3v.2M49.9 191l1 .7M50 184.3l-.7 .4-.3-.1M50 184.3l.3 .2v1.7M50 184.3v1.8M50 188.1v.6M50.1 190.9a10 10 0 0 0-8.3 1M50.1 190.9l-.4 .4"/>
<path d="M50.3 190.6a1.12 1.12 0 0 1 1.4 .6M50.3 190.6a10.3 10.3 0 0 0-8.7 1.2M50.3 190.6l-.2 .3M50.3 187.9v1M51.1 197.9l.6 .6M51.1 197.9l.9 .1M51.1 197.9l.2 1.2M51.1 185.2l-.8 .2M51.1 185.2l.3 .2v1.2M51.1 185.2v1.3M51.1 187.9v.9M51.3 192.2a5.9 5.9 0 0 1 3.3 5.2"/>
<path d="M51.4 186.2l.5 .1M51.4 188v.7M51.5 192.1l-.2 .1M51.5 192.1a6.1 6.1 0 0 1 3.4 5.4M51.7 191.2a6.8 6.8 0 0 1 4 6.5M51.7 191.2v.4M51.7 191.3a1.34 1.34 0 0 1-2 0M51.7 191.6l-.2 .5M51.7 191.6a6.6 6.6 0 0 1 3.8 6M51.9 188.6l-.6 .6M51.9 186.3l.1 .5M51.9 186.3v.5"/>
<path d="M53.9 198.2a1.08 1.08 0 0 0 1 .8 1.08 1.08 0 0 0 1.1-.8M53.9 198.1a1.33 1.33 0 0 0 2.1 0M54.1 198.3l1.3 .2M54.3 198.9a6.9 6.9 0 0 1-5.1 4.2M54.3 198.9l.3 .2M54.3 189.1l.4 .4 .2 .5M54.3 189.1l-.8 1.3M54.6 197.4a.8 .8 0 0 0-.7 .7 .8 .8 0 0 0 .4 .8M54.6 197.4l.3 .1M54.6 199.1l.7 .1M54.6 199.1a7.2 7.2 0 0 1-5.3 4.3M54.9 190v1.1"/>
<path d="M54.9 191.1l-.1 .1M54.9 190l-.6 1M54.9 197.5l.6 .1M55.3 199.2a7.8 7.8 0 0 1-6 4.8M55.5 198.9a8 8 0 0 1-6.3 5.2M55.5 198.9l-.2 .3M55.5 197.6l.2 .1M55.7 197.7a.77 .77 0 0 1-.2 1.2M56.7 193.1h.1M56.8 193.1l-.1-.3v1.2l.3 2.1v1.1M56.8 193.1l.2 1-.1 1.5M14.2 200.9a9.1 9.1 0 0 0 4.7 2.8"/>
<path d="M16.5 201.4a1.44 1.44 0 0 1 2.2 .3 1.4 1.4 0 0 1-2.3 .1zM16.6 202.1a1.75 1.75 0 0 1 1.9 0M16.7 202.2a1.57 1.57 0 0 1 1.7 0M18.3 202.2h-.1a1.04 1.04 0 0 0-1.2 .1M19.7 203.2a.55 .55 0 0 1-.8 .5M19.7 203.2l-.8 .5M23.6 203.2l.8 1M25.7 202.3a1.44 1.44 0 0 1 2.3 .3 1.4 1.4 0 0 1-2.4 0zM25.8 202.9a1.75 1.75 0 0 1 2 0M25.9 203a1.57 1.57 0 0 1 1.7 0M26 203.1l.8-.2 .7 .2M28.7 200.5l1.7 1.9"/>
<path d="M29.8 200l1.1 1.4M30.4 202.4a13.4 13.4 0 0 1-6 1.8M30.9 201.4l-.1 .6-.4 .4M39 200.1a1.08 1.08 0 0 0 1 .8 1.08 1.08 0 0 0 1.1-.8M39.8 201a9.3 9.3 0 0 0 7.9 3.3M39.8 201l.2 .1M40 201.1a9.2 9.2 0 0 0 7.5 3.1M40.7 200.9l-.7 .2M40.7 200.9a8.4 8.4 0 0 0 6.6 2.8M40.9 200.6a8.1 8.1 0 0 0 6.5 2.7M40.9 200.6l-.2 .3M47.2 200.8h.1"/>
<path d="M47.3 200.6l.2 .2M47.3 203.5a1.08 1.08 0 0 0 1 .9 1.08 1.08 0 0 0 1.1-.8M47.3 203.7l.2 .5M47.3 203.4a1.34 1.34 0 0 0 2 .1M47.4 203.3l-.1 .4M47.5 204.2l.2 .1M49.2 203.1a1.17 1.17 0 0 0-1.8 .2M49.2 203.1l.1 .3M49.2 204.1a1.19 1.19 0 0 1-1.5 .2M49.3 200.4a1.29 1.29 0 0 0-2.1 .4M49.3 203.4v.6M49.3 204l-.1 .1"/>
<circle cx="47.2" cy="33.9" r="4.3"/>
<circle cx="47.2" cy="33.9" r="3.8"/>
<circle cx="80.8" cy="33.9" r="4.3"/>
<circle cx="80.8" cy="33.9" r="3.8"/>
<circle cx="64" cy="57" r="7.2"/>
<circle cx="64" cy="57" r="15"/>
<circle cx="64" cy="57" r="7.1"/>
<circle cx="64" cy="57" r="35.7"/>
<circle cx="233.3" cy="57" r="4.5"/>
<circle cx="233.3" cy="57" r="1.49"/>
<circle cx="233.3" cy="57" r="35.7"/>
<circle cx="233.3" cy="57" r="4.3"/>
<circle cx="233.3" cy="57" r="18.9"/>
<circle cx="36.8" cy="65.9" r="4.3"/>
<circle cx="36.8" cy="65.9" r="3.8"/>
<circle cx="91.2" cy="65.9" r="4.3"/>
<circle cx="91.2" cy="65.9" r="3.8"/>
<circle cx="64" cy="85.6" r="3.8"/>
<circle cx="64" cy="85.6" r="4.3"/>
</g>
<text font-size="4.6" fill="#00f" x="213.4" y="173">SPECIAL TOOL SOLUTIONS</text>
<g font-size="4.2">
<text x="55.2" y="17">A</text>
<text x="147.6" y="36.8">D</text>
<text x="162.2" y="58.3">B</text>
<text x="178.8" y="85.2">C</text>
<text x="55.2" y="98.9">A</text>
<text x="138.2" y="160.9">DETAIL B</text>
<text x="188.9" y="160">DETAIL C</text>
<text x="234.6" y="161.4">DETAIL D</text>
<text x="136" y="165">SCALE 2 : 1</text>
<text x="187.3" y="164.1">SCALE 2 : 1</text>
<text x="232.9" y="165.6">SCALE 2 : 1</text>
</g>
<g font-size="4.2" fill="#808080">
<text x="220.5" y="185.5">5TH STAGE CAGE, J5</text>
<text x="231.6" y="201.5">P001380</text>
</g>
<g font-size="3.4" fill="#808080">
<text x="212.4" y="201.4">A</text>
<text x="265.2" y="201.4">-</text>
</g>
<g font-size="3.2" fill="#808080">
<text x="144.1" y="192.8">4340/ H.T. 49-53 HRC</text>
<text x="147" y="199">NONE</text>
</g>
<g font-size="2.8">
<text x="22.5" y="10.3">+.001</text>
<text x="17.1" y="12">.625</text>
<text x="22.9" y="13.7">-.000</text>
<text x="34.2" y="12">.580</text>
<text x="87.9" y="13.9">3.125±.002</text>
<text x="88.9" y="17.7">.002</text>
<text x="96.5" y="17.7">A</text>
<text x="19.9" y="20.3">.630</text>
<text x="25.4" y="18.7">+.005</text>
<text x="25.7" y="22">-.000</text>
<text x="37" y="20.3">.050</text>
<text x="30.6" y="25.8">.0015</text>
<text x="39.7" y="25.8">A</text>
<text x="103" y="25.7">.022</text>
<text x="104.3" y="31.2">8°</text>
<text x="141" y="31.1">B</text>
<text x="14.8" y="46.9">1.469</text>
<text x="13.5" y="50.2">CHORD</text>
<text x="109.7" y="59.9" transform="rotate(-90 109.7 59.9)">1.312</text>
<text x="183.2" y="59.8" transform="rotate(-90 183.2 59.8)">1.650</text>
<text x="10.6" y="81.6">INV. SPUR GEAR</text>
<text x="110.3" y="81.8">2.500</text>
<text x="118.9" y="81.8">B.C.</text>
<text x="10.6" y="84.4">14/16 D.P., 25°P.A.</text>
<text x="10.6" y="87.2">21 TOOTH</text>
<text x="38.7" y="93.4">A</text>
<text x="84.2" y="94.4">C</text>
<text x="91.7" y="93">5X</text>
<text x="99.8" y="93">.3740</text>
<text x="106.8" y="91.3">+.0000</text>
<text x="107.2" y="94.6">-.0010</text>
<text x="120" y="93">.924</text>
<text x="198.6" y="92.2">2.461</text>
<text x="20.8" y="100.7">1.625</text>
<text x="27.9" y="99.2">+.000</text>
<text x="28.2" y="102">-.002</text>
<text x="102.1" y="101.3">.377</text>
<text x="107.6" y="99.6">+.005</text>
<text x="119.2" y="101.3">.125</text>
<text x="255.7" y="97.6">2.500</text>
<text x="264.3" y="97.6">B.C.</text>
<text x="101.7" y="106.8">.003</text>
<text x="108" y="103">-.000</text>
<text x="109.4" y="106.8">A</text>
<text x="198.6" y="103.3">2.665</text>
<text x="247.9" y="105.6">5X</text>
<text x="256" y="105.6">.330 THRU</text>
<text x="101.7" y="111">.002</text>
<text x="109.6" y="111">B</text>
<text x="253.5" y="109.4">.005</text>
<text x="261.2" y="109.4">A</text>
<text x="157.6" y="116.8">.205</text>
<text x="163.1" y="115.2">+.005</text>
<text x="163.5" y="118.5">-.000</text>
<text x="215" y="125.3">.031</text>
<text x="238.5" y="121.9">.327 U/C</text>
<text x="16.7" y="133.9">1.628</text>
<text x="159.3" y="136.1">.372±.001</text>
<text x="8" y="138.3">2.614</text>
<text x="112.5" y="138.3">R.063</text>
<text x="160.6" y="139.9">.0015</text>
<text x="169.8" y="139.9">A</text>
<text x="27.2" y="148">1.313 U/C</text>
<text x="116" y="145">.250</text>
<text x="258" y="146.5">2X R.156</text>
<text x="123" y="152">R.015</text>
<text x="123.8" y="155.3">MAX</text>
<text x="157.5" y="152.2">.010 X 45.00°</text>
<text x="214.8" y="155.8">SHOULDER</text>
<text x="218.8" y="152.4">.031</text>
<text x="107.2" y="161.5">+.005</text>
<text x="17.5" y="163.1">.986</text>
<text x="101.8" y="163.1">.526</text>
<text x="107.6" y="164.8">-.000</text>
<text x="24" y="178.5">R.125 TYP.</text>
<text x="61.2" y="178.5">1.300</text>
<text x="63.7" y="182.3">.003</text>
<text x="71.3" y="182.3">C</text>
</g>
<g font-size="2.1" fill="#808080">
<text x="144.3" y="171.4">DIMENSIONS ARE IN INCHES</text>
<text x="144.3" y="174">TOLERANCES:</text>
<text x="144.3" y="179.2">ANGULAR: MACH</text>
<text x="144.3" y="176.6">FRACTIONAL</text>
<text x="159" y="176.6">1/64</text>
<text x="163.5" y="179.2">1</text>
<text x="166.7" y="179.2">BEND</text>
<text x="174.2" y="179.2">1</text>
<text x="144.3" y="181.8">TWO PLACE DECIMAL</text>
<text x="144.3" y="184.3">THREE PLACE DECIMAL</text>
<text x="169.1" y="181.8">.010</text>
<text x="169.6" y="184.3">.005</text>
<text x="118.3" y="197.9">NEXT ASSY</text>
<text x="132" y="197.9">USED ON</text>
<text x="177.5" y="195.4">REMOVE ALL BURRS AND BREAK</text>
<text x="177.5" y="197.5">SHARP EDGES .005&quot;-.010&quot;</text>
<text x="146.1" y="203.8">DO NOT SCALE DRAWING</text>
<text x="123.1" y="204">APPLICATION</text>
</g>
<g font-size="2" fill="#808080">
<text x="76.4" y="189.1">THE INFORMATION CONTAINED IN THIS</text>
<text x="76.4" y="191.6">DRAWING IS THE SOLE PROPERTY OF</text>
<text x="80.2" y="186">PROPRIETARY AND CONFIDENTIAL</text>
<text x="76.4" y="194.2">SPECIAL TOOL SOLUTIONS. ANY</text>
<text x="76.4" y="196.7">REPRODUCTION IN PART OR AS A WHOLE</text>
<text x="76.4" y="199.2">WITHOUT THE WRITTEN PERMISSION OF</text>
<text x="76.4" y="201.7">SPECIAL TOOL SOLUTIONS IS PROHIBITED.</text>
</g>
<g font-size="1.8" fill="#808080">
<text x="190.8" y="170.3">NAME</text>
<text x="203" y="170.4">DATE</text>
<text x="177.3" y="174.1">DRAWN</text>
<text x="177.3" y="178.1">CHECKED</text>
<text x="190.8" y="174.1">MCH</text>
<text x="201.5" y="174.1">4-5-14</text>
<text x="177.4" y="181.7">ENG APPR.</text>
<text x="177.4" y="185.5">MFG APPR.</text>
<text x="144.1" y="189.8">MATERIAL</text>
<text x="177.5" y="189.3">Q.A.</text>
<text x="144.1" y="196.2">FINISH</text>
<text x="177.5" y="192.8">COMMENTS:</text>
<text x="211.9" y="198.3">SIZE</text>
<text x="216.9" y="198.4">DWG. NO.</text>
<text x="264.6" y="198.5">REV.</text>
<text x="211.8" y="204.9">SCALE:9:10</text>
<text x="223.7" y="205">WEIGHT:</text>
</g>
<text font-size="1.7" fill="#808080" x="253.2" y="204.9">SHEET 1 OF 1</text>
</svg>
